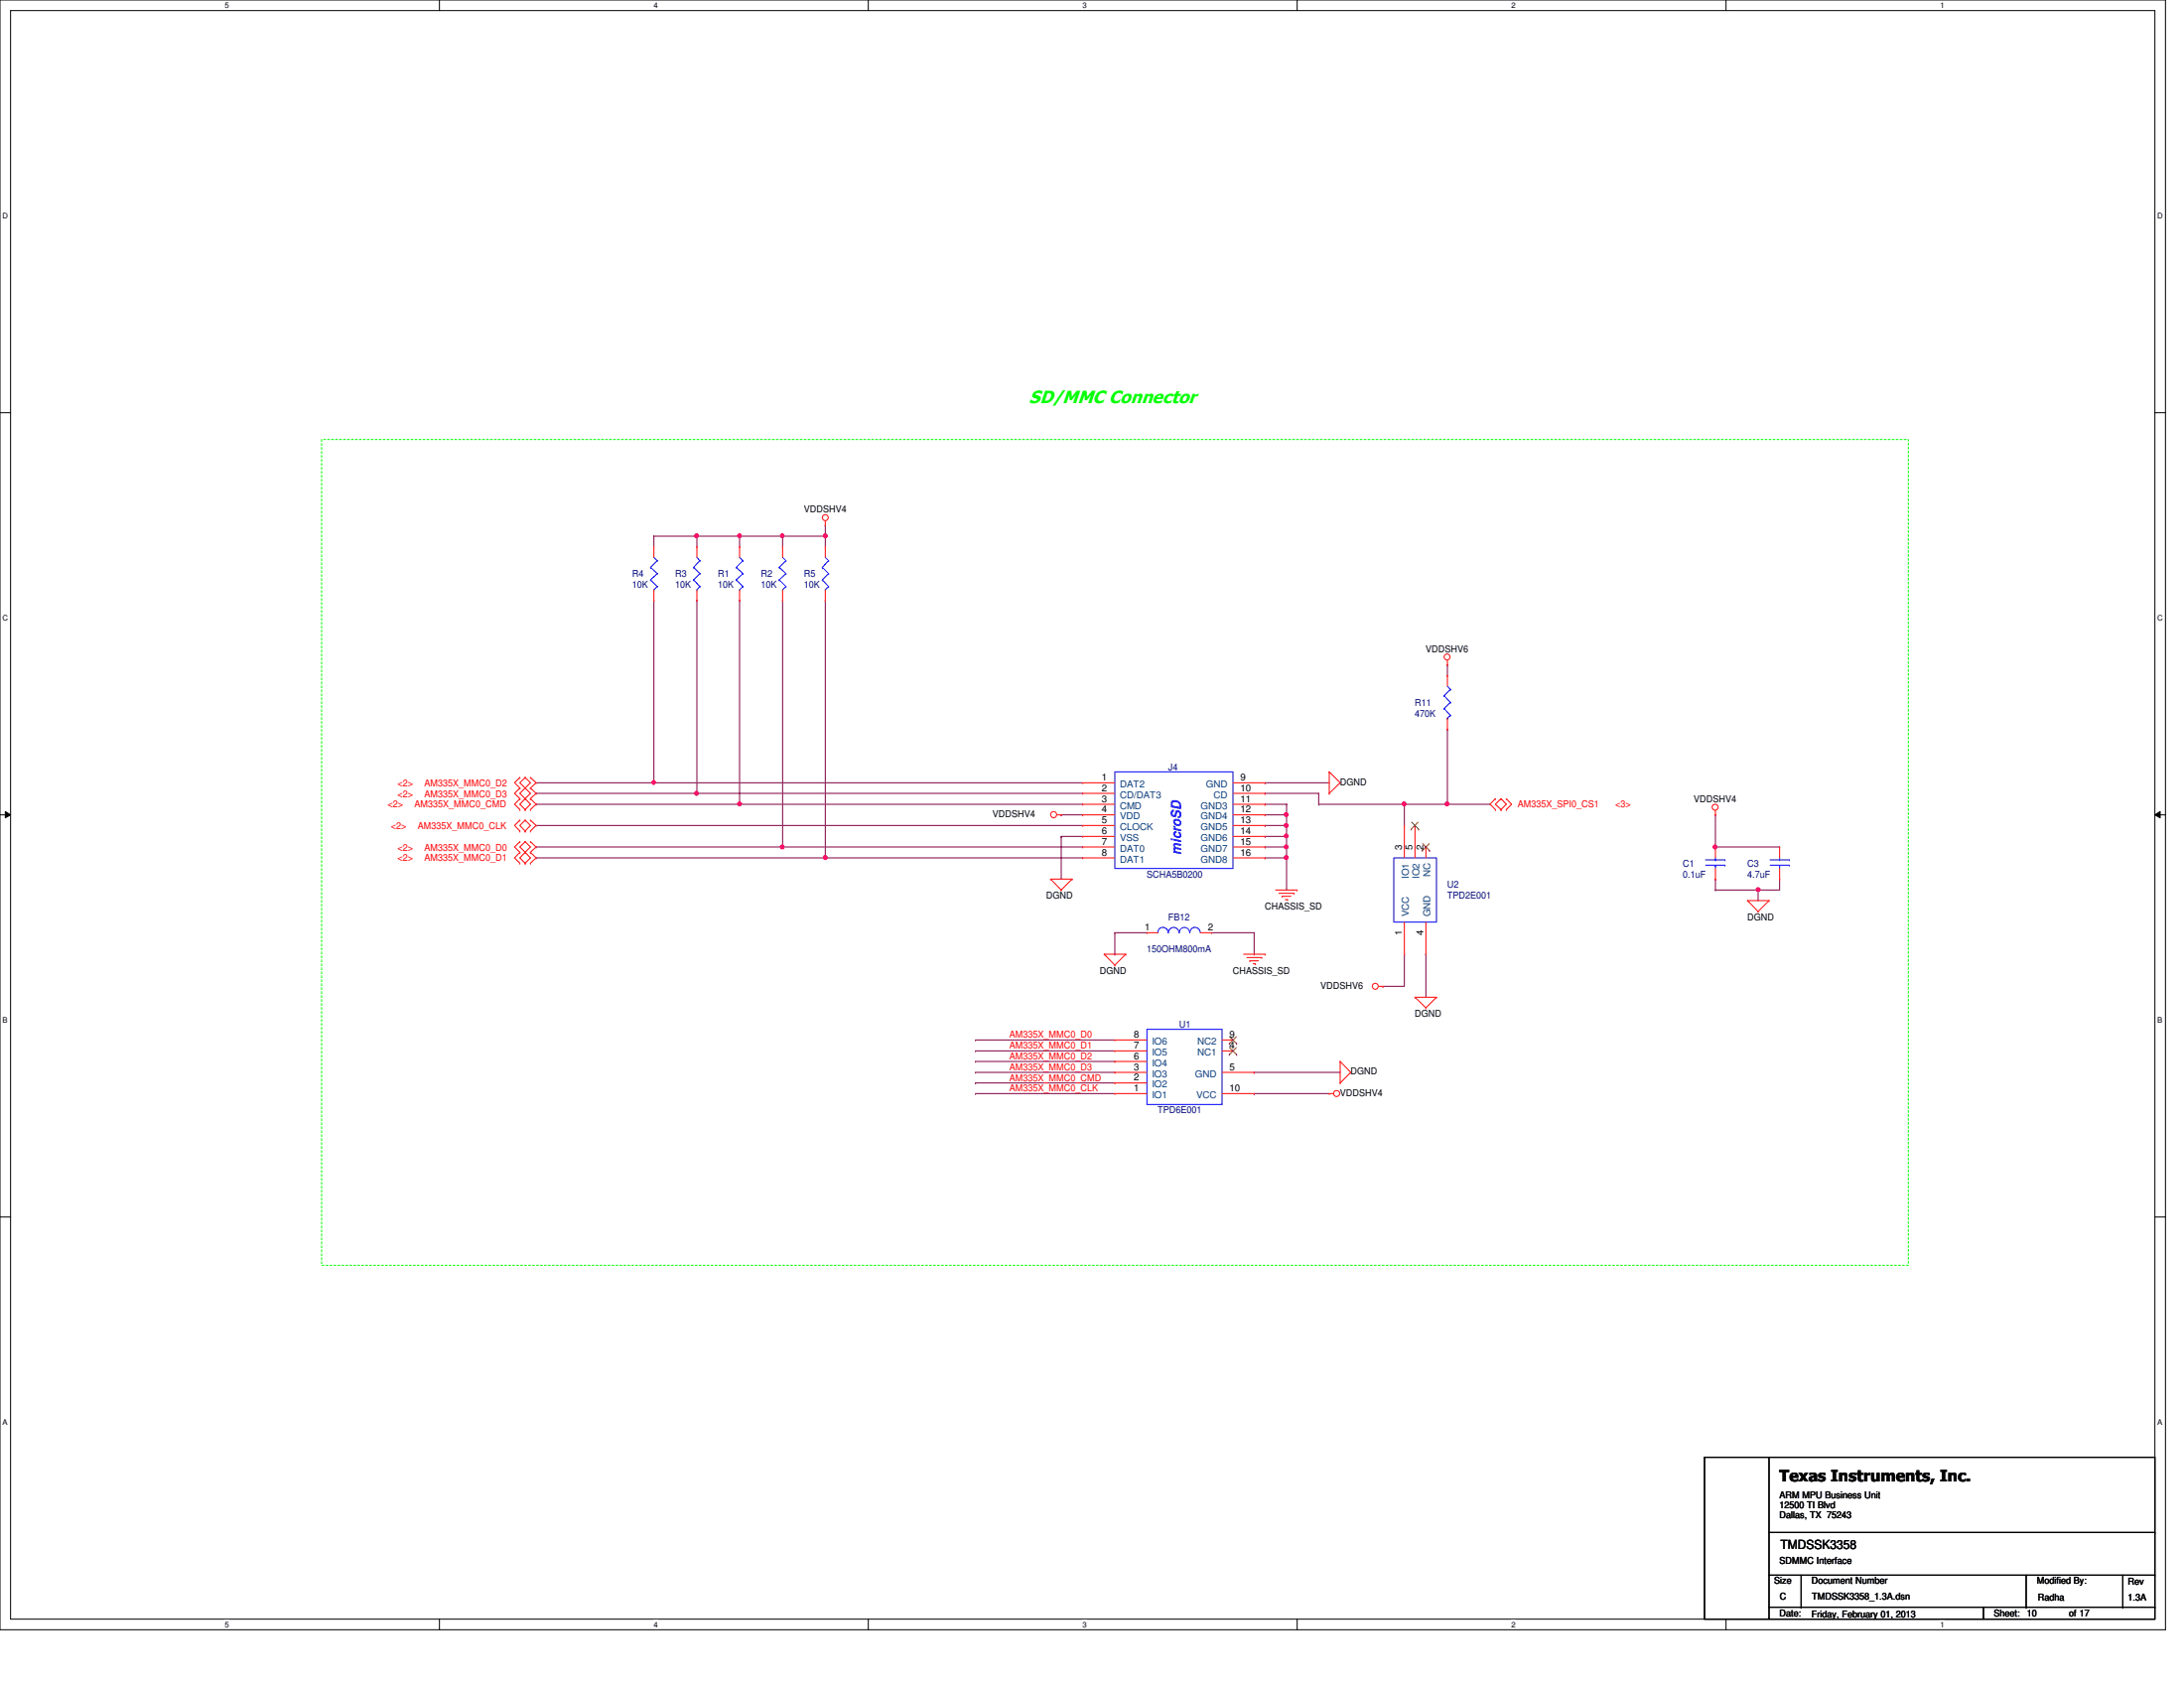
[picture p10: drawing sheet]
<svg xmlns="http://www.w3.org/2000/svg" width="279mm" height="216mm" viewBox="0 0 279 216" stroke-linecap="round" stroke-linejoin="round" font-family="sans-serif">
<path d="M0 0h277v208.4h-277zM1.4 1.4h274.3v205.7h-274.3z" fill="none" stroke="#000" stroke-width=".13"/>
<g fill="#fff">
<path d="M28.8 .1h.5v1.1h-.5z"/>
<path d="M28.8 207.2h.5v1.1h-.5z"/>
</g>
<path d="M56.2 0v1.4M56.2 207.1v1.3" fill="none" stroke="#000" stroke-width=".13"/>
<g fill="#fff">
<path d="M83.7 .1h.5v1.1h-.5z"/>
<path d="M83.7 207.2h.5v1.1h-.5z"/>
</g>
<path d="M111.1 0v1.4M111.1 207.1v1.3" fill="none" stroke="#000" stroke-width=".13"/>
<g fill="#fff">
<path d="M138.5 .1h.6v1.1h-.6z"/>
<path d="M138.5 207.2h.6v1.1h-.6z"/>
</g>
<path d="M165.9 0v1.4M165.9 207.1v1.3" fill="none" stroke="#000" stroke-width=".13"/>
<g fill="#fff">
<path d="M193.4 .1h.5v1.1h-.5z"/>
<path d="M193.4 207.2h.5v1.1h-.5z"/>
</g>
<path d="M220.8 0v1.4M220.8 207.1v1.3" fill="none" stroke="#000" stroke-width=".13"/>
<g fill="#fff">
<path d="M248.2 .1h.6v1.1h-.6z"/>
<path d="M248.2 207.2h.6v1.1h-.6z"/>
<path d="M.3 27.1h.8v1.1h-.8z"/>
<path d="M276 27.1h.7v1.1h-.7z"/>
<path d="M.3 78.5h.8v1.1h-.8z"/>
<path d="M276 78.5h.7v1.1h-.7z"/>
</g>
<path d="M0 52.8h1.4M275.7 52.8h1.3" fill="none" stroke="#000" stroke-width=".13"/>
<g fill="#fff">
<path d="M.3 129.9h.7v1.1h-.7z"/>
<path d="M276 129.9h.6v1.1h-.6z"/>
</g>
<path d="M0 104.2h1.4M.7 103.8l.7 .4-.7 .4zM275.7 104.2l.7-.4v.8zM275.7 104.2h1.3" fill="none" stroke="#000" stroke-width=".13"/>
<path d="M.7 103.8l.7 .4-.7 .4zM275.7 104.2l.7-.4v.8z" fill="#000"/>
<g fill="#fff">
<path d="M.3 181.4h.7v1.1h-.7z"/>
<path d="M276 181.4h.6v1.1h-.6z"/>
</g>
<path d="M0 155.7h1.4M275.7 155.7h1.3" fill="none" stroke="#000" stroke-width=".13"/>
<path d="M41.1 56.2h203v105.6h-203z" fill="none" stroke="#0f0" stroke-width=".13" stroke-dasharray=".3 .3"/>
<path d="M185.2 85h.1M185.2 93.3h.1M185.2 85v1.4M185.2 93.3v9.6M161.8 100.1h.1M161.8 100.1h8.3" fill="none" stroke="#800040" stroke-width=".13"/>
<circle cx="185.1" cy="102.8" r=".26" fill="#f0f"/>
<circle cx="185.1" cy="102.8" r=".26" fill="none" stroke="#f0f" stroke-width=".13"/>
<path d="M161.8 101.5h.1M161.8 101.5h6.9M168.7 101.5h.1M168.7 101.5v1.4M179.7 102.9h.1M179.7 102.9h10.9M185.2 102.9h.1" fill="none" stroke="#800040" stroke-width=".13"/>
<path d="M179.5 102.6h.1l.2 .1v.3l-.2 .1-.1-.1z" fill-rule="evenodd" fill="#f0f"/>
<path d="M179.5 102.6h.1l.2 .1v.3l-.2 .1-.1-.1z" fill="none" stroke="#f0f" stroke-width=".13"/>
<path d="M94.6 68.6h.1M94.6 68.6h5.5M100.1 68.6h.1M100.1 68.6v1.3M105.6 68.6h.1M105.6 68.6v1.3" fill="none" stroke="#800040" stroke-width=".13"/>
<circle cx="94.6" cy="68.5" r=".26" fill="#f0f"/>
<circle cx="94.6" cy="68.5" r=".26" fill="none" stroke="#f0f" stroke-width=".13"/>
<path d="M94.6 68.6h.1M94.6 68.6v1.3M100.1 68.6h.1M100.1 68.6h5.5" fill="none" stroke="#800040" stroke-width=".13"/>
<circle cx="100.1" cy="68.5" r=".26" fill="#f0f"/>
<circle cx="100.1" cy="68.5" r=".26" fill="none" stroke="#f0f" stroke-width=".13"/>
<path d="M105.6 67.2h.1M105.6 67.2v1.4" fill="none" stroke="#800040" stroke-width=".13"/>
<circle cx="105.6" cy="68.5" r=".26" fill="#f0f"/>
<circle cx="105.6" cy="68.5" r=".26" fill="none" stroke="#f0f" stroke-width=".13"/>
<path d="M100.1 76.8h.1M100.1 76.8v31.5M105.6 76.8h.1M105.6 76.8v32.9" fill="none" stroke="#800040" stroke-width=".13"/>
<circle cx="100.1" cy="108.3" r=".26" fill="#f0f"/>
<circle cx="100.1" cy="108.3" r=".26" fill="none" stroke="#f0f" stroke-width=".13"/>
<path d="M94.6 76.8h.1M94.6 76.8v26.1" fill="none" stroke="#800040" stroke-width=".13"/>
<circle cx="94.6" cy="102.8" r=".26" fill="#f0f"/>
<circle cx="94.6" cy="102.8" r=".26" fill="none" stroke="#f0f" stroke-width=".13"/>
<path d="M89.2 68.6h.1M89.2 68.6h5.4" fill="none" stroke="#800040" stroke-width=".13"/>
<circle cx="89.1" cy="68.5" r=".26" fill="#f0f"/>
<circle cx="89.1" cy="68.5" r=".26" fill="none" stroke="#f0f" stroke-width=".13"/>
<g fill="none" stroke="#800040" stroke-width=".13">
<path d="M83.7 68.6h.1M83.7 76.8h.1M83.7 68.6v1.3M83.7 76.8v23.3M83.7 68.6h5.5M89.2 68.6h.1M89.2 76.8h.1M89.2 68.6v1.3M89.2 76.8v24.7h-20.6M68.6 100.1h.1M68.6 101.5h.1M68.6 102.9h.1"/>
<path d="M68.6 108.3h.1M68.6 109.7h.1M68.6 100.1h69.9M68.6 102.9h26M68.6 108.3h31.5M68.6 109.7h37M83.7 100.1h.1M168.7 102.9h.1M168.7 102.9h11M179.7 102.9h.1M179.7 102.9v2.7M124.8 133h.1"/>
<path d="M124.8 134.4h.1M124.8 135.8h.1M124.8 137.2h.1M124.8 138.5h.1M124.8 139.9h.1M124.8 139.9h17.8M124.8 137.2h17.8M124.8 133h17.8M124.8 134.4h17.8M124.8 135.8h17.8M124.8 138.5h17.8M160.4 139.9h.1"/>
<path d="M160.4 137.2h.1M160.4 139.9h9.7M160.4 137.2h11M176.9 126.2h.1M179.7 122h.1M179.7 122v4.2h-2.8M182.4 122h.1M182.4 122v5.6"/>
</g>
<path d="M83.5 99.9l.1-.1 .2 .1v.4h-.2h-.1z" fill-rule="evenodd" fill="#f0f"/>
<path d="M83.5 99.9l.1-.1 .2 .1v.4h-.2h-.1z" fill="none" stroke="#f0f" stroke-width=".13"/>
<path d="M89.2 101.5h.1M89.2 101.5h49.3" fill="none" stroke="#800040" stroke-width=".13"/>
<circle cx="89.1" cy="101.5" r=".26" fill="#f0f"/>
<circle cx="89.1" cy="101.5" r=".26" fill="none" stroke="#f0f" stroke-width=".13"/>
<path d="M68.6 105.6h.1M68.6 105.6h69.9M105.6 109.7h.1M105.6 109.7h32.9" fill="none" stroke="#800040" stroke-width=".13"/>
<circle cx="105.6" cy="109.7" r=".26" fill="#f0f"/>
<circle cx="105.6" cy="109.7" r=".26" fill="none" stroke="#f0f" stroke-width=".13"/>
<path d="M94.6 102.9h.1M94.6 102.9h43.9M100.1 108.3h.1M100.1 108.3h38.4M164.6 109.7h.1M164.6 109.7v4.1" fill="none" stroke="#800040" stroke-width=".13"/>
<circle cx="164.5" cy="109.7" r=".26" fill="#f0f"/>
<circle cx="164.5" cy="109.7" r=".26" fill="none" stroke="#f0f" stroke-width=".13"/>
<path d="M161.8 102.9h.1M161.8 104.2h.1M161.8 105.6h.1M161.8 102.9h2.8M161.8 104.2h2.8M164.6 102.9h.1M164.6 104.2h.1M164.6 102.9v2.7h-2.8" fill="none" stroke="#800040" stroke-width=".13"/>
<circle cx="164.6" cy="104.2" r=".25" fill="#f0f"/>
<circle cx="164.6" cy="104.2" r=".25" fill="none" stroke="#f0f" stroke-width=".13"/>
<path d="M161.8 107h.1M164.6 105.6h.1M164.6 105.6v1.4h-2.8" fill="none" stroke="#800040" stroke-width=".13"/>
<circle cx="164.5" cy="105.6" r=".26" fill="#f0f"/>
<circle cx="164.5" cy="105.6" r=".26" fill="none" stroke="#f0f" stroke-width=".13"/>
<path d="M161.8 108.3h.1M164.6 107h.1M164.6 107v1.3h-2.8" fill="none" stroke="#800040" stroke-width=".13"/>
<circle cx="164.5" cy="106.9" r=".26" fill="#f0f"/>
<circle cx="164.5" cy="106.9" r=".26" fill="none" stroke="#f0f" stroke-width=".13"/>
<path d="M161.8 109.7h.1M164.6 108.3h.1M164.6 108.3v1.4h-2.8" fill="none" stroke="#800040" stroke-width=".13"/>
<circle cx="164.5" cy="108.3" r=".26" fill="#f0f"/>
<circle cx="164.5" cy="108.3" r=".26" fill="none" stroke="#f0f" stroke-width=".13"/>
<g fill="none" stroke="#800040" stroke-width=".13">
<path d="M135.8 104.2h.1M135.8 107h.1M135.8 104.2h2.7M135.8 107h2.7M135.8 107v5.4M142.6 119.3h.1M142.6 119.3h4.1M142.6 119.3v2.7M155 119.3h5.4M160.4 119.3h.1M160.4 119.3v2.7M219.5 108.3h.1"/>
<path d="M219.5 108.3h8.2M142.6 122h.1M160.4 122h.1"/>
</g>
<circle cx="219.4" cy="108.3" r=".26" fill="#f0f"/>
<circle cx="219.4" cy="108.3" r=".26" fill="none" stroke="#f0f" stroke-width=".13"/>
<path d="M224.9 113.8h.1M224.9 113.8v1.4M224.9 113.8h2.8" fill="none" stroke="#800040" stroke-width=".13"/>
<circle cx="224.9" cy="113.8" r=".26" fill="#f0f"/>
<circle cx="224.9" cy="113.8" r=".26" fill="none" stroke="#f0f" stroke-width=".13"/>
<path d="M219.5 104.2h.1M219.5 112.4h.1M219.5 113.8h.1M219.5 104.2v4.1M219.5 112.4v1.4M219.5 113.8h5.4M227.7 112.4h.1M227.7 112.4v1.4" fill="none" stroke="#800040" stroke-width=".13"/>
<g fill="none" stroke="#f00" stroke-width=".13">
<path d="M83.7 69.9h.1M83.7 76.8h.1M83.7 69.9v1.4M83.7 75.4v1.4M89.2 69.9h.1M89.2 76.8h.1M89.2 69.9v1.4M89.2 75.4v1.4M94.6 69.9h.1M94.6 76.8h.1M94.6 69.9v1.4M94.6 75.4v1.4"/>
<path d="M100.1 69.9h.1M100.1 76.8h.1M100.1 69.9v1.4M100.1 75.4v1.4M105.6 67.2h.1M105.6 69.9h.1M105.6 76.8h.1M105.6 66.6v.6M105.6 69.9v1.4M105.6 75.4v1.4M66.5 99.4h.1M66.5 99.4l-.7 .7 .7 .7"/>
<path d="M67.2 99.4h.1M67.2 99.4l-.7 .7 1.4 1.4-.7 .7M67.2 99.4l.7 .7-1.4 1.4 .7 .7M67.9 99.4h.1M67.9 99.4l.7 .7-.7 .7M170.1 98.7h.1M170.1 98.7v2.8M170.1 98.7l1.3 1.4M185.2 85h.1M185.2 86.4h.1M185.2 93.3h.1M185.2 84.5v.5"/>
<path d="M185.2 86.4v1.4M185.2 91.9v1.4M66.5 104.9h.1M66.5 106.3h.1M66.5 109h.1M66.5 110.4h.1M66.5 107.7h.1M66.5 102.2h.1M66.5 103.5h.1M66.5 100.8h.1M66.5 107.7l-.7 .6 .7 .7M66.5 104.9l-.7 .7 .7 .7"/>
<path d="M66.5 109l-.7 .7 .7 .7M66.5 102.2l-.7 .7 .7 .6M66.5 100.8l-.7 .7 .7 .7M67.2 106.3h.1M67.2 104.9h.1M67.2 110.4h.1M67.2 109h.1M67.2 107.7h.1M67.2 103.5h.1M67.2 102.2h.1M67.2 100.8h.1M67.2 104.9l.7 .7-.7 .7"/>
<path d="M67.2 104.9l-.7 .7 .7 .7M67.2 109l.7 .7-.7 .7M67.2 109l-.7 .7 .7 .7M67.2 107.7l.7 .6-.7 .7M67.2 107.7l-.7 .6 .7 .7M67.2 102.2l.7 .7-.7 .6M67.2 102.2l-.7 .7 .7 .6M67.9 104.9h.1M67.9 106.3h.1M67.9 109h.1M67.9 110.4h.1M67.9 107.7h.1"/>
<path d="M67.9 102.2h.1M67.9 103.5h.1M67.9 100.8h.1M67.9 104.9l.7 .7-.7 .7M67.9 109l.7 .7-.7 .7M67.9 107.7l.7 .6-.7 .7M67.9 102.2l.7 .7-.7 .6M67.9 100.8l.7 .7-.7 .7M134.4 112.4h.1M134.4 112.4h2.8M134.4 112.4l1.4 1.4M135.2 104.2h.6"/>
<path d="M135.8 104.2h.1M135.8 113.8h.1M137.2 112.4h.1M137.2 112.4l-1.4 1.4M138.5 100.1h.1M138.5 101.5h.1M138.5 102.9h.1M138.5 104.2h.1M138.5 105.6h.1M138.5 107h.1M138.5 108.3h.1M138.5 109.7h.1"/>
<path d="M138.5 104.2h4.1M138.5 100.1h4.1M138.5 101.5h4.1M138.5 102.9h4.1M138.5 105.6h4.1M138.5 107h4.1M138.5 108.3h4.1M138.5 109.7h4.1M146.7 119.3h.1M146.7 119.3h1.4M153.6 119.3h1.4M155 119.3h.1"/>
<path d="M157.7 104.2h4.1M157.7 100.1h4.1M157.7 101.5h4.1M157.7 102.9h4.1M157.7 105.6h4.1M157.7 107h4.1M157.7 108.3h4.1M157.7 109.7h4.1M161.8 100.1h.1M161.8 101.5h.1M161.8 102.9h.1M161.8 104.2h.1"/>
<path d="M161.8 105.6h.1M161.8 107h.1M161.8 108.3h.1M161.8 109.7h.1M163.2 113.8h2.7M163.6 114.3h1.9M164 114.6h.1M164 114.6h1.1M164.4 115.1h.3M164.7 115.1h.1M165.5 114.3h.1M165.9 113.8h.1"/>
<path d="M170.1 101.5h.1M171.4 100.1h.1M171.4 100.1l-1.3 1.4M179.7 105.6h.1M179.7 105.6v4.1M179.7 117.9v4.1M181 105.6h.1M181 105.6v4.1M182.4 108.3h.1M182.4 108.3v1.4M182.4 117.9v4.1M191.3 102.2h.1"/>
<path d="M191.3 103.5h.1M191.3 102.2l-.7 .7 .7 .6M192 103.5h.1M192 102.2h.1M192 102.2l-.7 .7 .7 .6M192 102.2l.7 .7-.7 .6M192.7 102.2h.1M192.7 103.5h.1M192.7 102.2l.7 .7-.7 .6M219.5 104.2h.1M219.5 108.3h.1M219.5 112.4h.1"/>
<path d="M219.5 103.7v.5M219.5 108.3v1.4M219.5 111.1v1.3M223.6 115.2h.1M223.6 115.2h2.7M223.6 115.2l1.3 1.4M224.9 116.6h.1M226.3 115.2h.1M226.3 115.2l-1.4 1.4M227.7 108.3h.1M227.7 112.4h.1M227.7 108.3v1.4"/>
<path d="M227.7 111.1v1.3M141.3 122h.1M141.3 122h2.7M141.3 122l1.3 1.4M142.6 123.4h.1M142.6 139.9h.1M142.6 138.5h.1M142.6 137.2h.1M142.6 135.8h.1M142.6 134.4h.1M142.6 133h.1M142.6 139.9h4.1"/>
<path d="M142.6 138.5h4.1M142.6 137.2h4.1M142.6 135.8h4.1M142.6 134.4h4.1M142.6 133h4.1M144 122h.1M144 122l-1.4 1.4M156.3 139.9h4.1M156.3 137.2h4.1M156.3 134.4h1.4M156.3 133h1.4M157.7 134.4h.1"/>
<path d="M157.7 133h.1M159.1 122h2.7M159.5 122.5h1.9M159.9 122.9h.1M159.9 122.9h1.1M160.3 123.3h.3M160.4 137.2h.1M160.4 139.9h.1M160.6 123.3h.1M161.4 122.5h.1M161.8 122h.1M170.1 139.9h.1"/>
<path d="M170.1 139.9h.5M171.4 135.8h.1M171.4 138.5h.1M171.4 135.8v2.7M171.4 135.8l1.4 1.4M172.8 137.2h.1M172.8 137.2l-1.4 1.3M176.4 126.2h.5M176.9 126.2h.1M179.7 122h.1M181 127.6h.1M181 127.6h2.8"/>
<path d="M181 127.6l1.4 1.3M182.4 128.9h.1M182.4 122h.1M183.8 127.6h.1M183.8 127.6l-1.4 1.3"/>
<circle cx="105.6" cy="66.2" r=".38"/>
<circle cx="185.1" cy="84" r=".38"/>
<circle cx="134.8" cy="104.2" r=".39"/>
<circle cx="219.4" cy="103.2" r=".38"/>
<circle cx="171" cy="139.9" r=".39"/>
<circle cx="175.9" cy="126.1" r=".38"/>
</g>
<g fill="none" stroke="#000" stroke-width=".13">
<path d="M218.1 186.4h57.6v20.7h-57.6zM226.3 186.4v20.6M226.3 196h49.4M275.7 196h.1M226.3 207h.1M226.3 201.5h49.4M226.3 205.6h49.4M230.4 205.6h.1M230.4 201.5v4.1M253.7 207h.1M253.7 205.6v1.4M259.2 205.6h.1"/>
<path d="M259.2 201.5v4.1M271.6 205.6h.1M271.6 201.5v4.1M275.7 201.5h.1M275.7 205.6h.1"/>
</g>
<g fill="none" stroke="#00f" stroke-width=".13">
<path d="M83.2 72.6h.1M83.2 74.2h.1M83.2 74.2l.9 .8M83.2 72.6l.9 .8M83.7 75.4h.1M83.7 71.3l.4 .4M84.1 75h.1M84.1 73.4h.1M84.1 71.7h.1M84.1 75l-.4 .4M84.1 71.7l-.9 .9M84.1 73.4l-.9 .8"/>
<path d="M88.7 72.6h.1M88.7 74.2h.1M88.7 74.2l.8 .8M88.7 72.6l.8 .8M89.2 75.4h.1M89.2 71.3l.3 .4M89.5 75h.1M89.5 73.4h.1M89.5 71.7h.1M89.5 75l-.3 .4M89.5 71.7l-.8 .9M89.5 73.4l-.8 .8"/>
<path d="M94.2 72.6h.1M94.2 74.2h.1M94.2 74.2l.8 .8M94.2 72.6l.8 .8M94.6 75.4h.1M94.6 71.3l.4 .4M95 75h.1M95 73.4h.1M95 71.7h.1M95 75l-.4 .4M95 71.7l-.8 .9M95 73.4l-.8 .8"/>
<path d="M99.7 72.6h.1M99.7 74.2h.1M99.7 74.2l.8 .8M99.7 72.6l.8 .8M100.1 75.4h.1M100.1 71.3l.4 .4M100.5 75h.1M100.5 73.4h.1M100.5 71.7h.1M100.5 75l-.4 .4M100.5 71.7l-.8 .9M100.5 73.4l-.8 .8"/>
<path d="M105.2 72.6h.1M105.2 74.2h.1M105.2 74.2l.8 .8M105.2 72.6l.8 .8M105.6 75.4h.1M105.6 71.3l.4 .4M106 75h.1M106 73.4h.1M106 71.7h.1M106 75l-.4 .4M106 71.7l-.8 .9M106 73.4l-.8 .8"/>
<path d="M142.6 98.7h15.1v12.4h-15.1zM184.7 89h.1M184.7 90.6h.1M184.7 90.6l.8 .9M184.7 89l.8 .8M185.2 91.9h.1M185.2 87.8l.3 .4M185.5 91.5h.1M185.5 89.8h.1M185.5 88.2h.1M185.5 91.5l-.3 .4M185.5 88.2l-.8 .8"/>
<path d="M185.5 89.8l-.8 .8M148.1 119.3a.66 .66 0 0 1 .7-.7 .66 .66 0 0 1 .6 .7M149.5 119.3a.68 .68 0 0 1 .7-.7 .68 .68 0 0 1 .6 .7M150.9 119.3a.66 .66 0 0 1 .6-.7 .66 .66 0 0 1 .7 .7M152.2 119.3a.66 .66 0 0 1 .7-.7 .66 .66 0 0 1 .6 .7M178.3 109.7h5.5v8.2h-5.5zM218.2 110.7h2.5M218.2 110h2.5M219.5 110h.1M219.5 110.7h.1M219.5 109.7v.3M219.5 110.7v.4"/>
<path d="M220.7 110.7h.1M220.7 110h.1M226.4 110.7h2.5M226.4 110h2.5M227.7 110h.1M227.7 110.7h.1M227.7 109.7v.3M227.7 110.7v.4M228.9 110.7h.1M228.9 110h.1M146.7 131.7h9.6v9.6h-9.6z"/>
</g>
<g fill="none" stroke="#804000" stroke-width=".13">
<path d="M180.6 106h.1M180.6 105.2l.9 .8M181.4 105.2l-.8 .8M181.5 106h.1M181.9 108.8h.1M182 107.9l.9 .9M182.8 107.9l-.9 .9M182.9 108.8h.1M157.3 134.9h.1M157.3 133.5h.1M157.3 134l.9 .9M157.3 132.6l.9 .9"/>
<path d="M158.2 134l-.9 .9M158.2 132.6l-.9 .9M158.2 134.9h.1M158.2 133.5h.1"/>
</g>
<circle cx="185.1" cy="102.8" r=".26" fill="#f0f"/>
<circle cx="185.1" cy="102.8" r=".26" fill="none" stroke="#f0f" stroke-width=".13"/>
<path d="M179.5 102.6h.1l.2 .1v.3l-.2 .1-.1-.1z" fill-rule="evenodd" fill="#f0f"/>
<path d="M179.5 102.6h.1l.2 .1v.3l-.2 .1-.1-.1z" fill="none" stroke="#f0f" stroke-width=".13"/>
<circle cx="94.6" cy="68.5" r=".26" fill="#f0f"/>
<circle cx="94.6" cy="68.5" r=".26" fill="none" stroke="#f0f" stroke-width=".13"/>
<circle cx="100.1" cy="68.5" r=".26" fill="#f0f"/>
<circle cx="100.1" cy="68.5" r=".26" fill="none" stroke="#f0f" stroke-width=".13"/>
<circle cx="105.6" cy="68.5" r=".26" fill="#f0f"/>
<circle cx="105.6" cy="68.5" r=".26" fill="none" stroke="#f0f" stroke-width=".13"/>
<circle cx="100.1" cy="108.3" r=".26" fill="#f0f"/>
<circle cx="100.1" cy="108.3" r=".26" fill="none" stroke="#f0f" stroke-width=".13"/>
<circle cx="94.6" cy="102.8" r=".26" fill="#f0f"/>
<circle cx="94.6" cy="102.8" r=".26" fill="none" stroke="#f0f" stroke-width=".13"/>
<circle cx="89.1" cy="68.5" r=".26" fill="#f0f"/>
<circle cx="89.1" cy="68.5" r=".26" fill="none" stroke="#f0f" stroke-width=".13"/>
<path d="M83.5 99.9l.1-.1 .2 .1v.4h-.2h-.1z" fill-rule="evenodd" fill="#f0f"/>
<path d="M83.5 99.9l.1-.1 .2 .1v.4h-.2h-.1z" fill="none" stroke="#f0f" stroke-width=".13"/>
<circle cx="89.1" cy="101.5" r=".26" fill="#f0f"/>
<circle cx="89.1" cy="101.5" r=".26" fill="none" stroke="#f0f" stroke-width=".13"/>
<circle cx="105.6" cy="109.7" r=".26" fill="#f0f"/>
<circle cx="105.6" cy="109.7" r=".26" fill="none" stroke="#f0f" stroke-width=".13"/>
<circle cx="164.5" cy="109.7" r=".26" fill="#f0f"/>
<circle cx="164.5" cy="109.7" r=".26" fill="none" stroke="#f0f" stroke-width=".13"/>
<circle cx="164.6" cy="104.2" r=".25" fill="#f0f"/>
<circle cx="164.6" cy="104.2" r=".25" fill="none" stroke="#f0f" stroke-width=".13"/>
<circle cx="164.5" cy="105.6" r=".26" fill="#f0f"/>
<circle cx="164.5" cy="105.6" r=".26" fill="none" stroke="#f0f" stroke-width=".13"/>
<circle cx="164.5" cy="106.9" r=".26" fill="#f0f"/>
<circle cx="164.5" cy="106.9" r=".26" fill="none" stroke="#f0f" stroke-width=".13"/>
<circle cx="164.5" cy="108.3" r=".26" fill="#f0f"/>
<circle cx="164.5" cy="108.3" r=".26" fill="none" stroke="#f0f" stroke-width=".13"/>
<circle cx="219.4" cy="108.3" r=".26" fill="#f0f"/>
<circle cx="219.4" cy="108.3" r=".26" fill="none" stroke="#f0f" stroke-width=".13"/>
<circle cx="224.9" cy="113.8" r=".26" fill="#f0f"/>
<circle cx="224.9" cy="113.8" r=".26" fill="none" stroke="#f0f" stroke-width=".13"/>
<text font-size="2.3" fill="#0f0" x="131.7" y="51.5">SD/MMC Connector</text>
<text font-size="2" x="227.7" y="189.5">Texas Instruments, Inc.</text>
<text font-size="1.8" fill="#00f" x="151.1" y="109.3" transform="rotate(-90 151.1 109.3)">microSD</text>
<text font-size="1.6" x="227.8" y="198.1">TMDSSK3358</text>
<g font-size="1.2">
<text x="102.9" y="65.6">VDDSHV4</text>
<text x="182.4" y="83.4">VDDSHV6</text>
<text x="141" y="99.8">1</text>
<text x="141" y="101.2">2</text>
<text x="158.7" y="99.8">9</text>
<text x="158.7" y="101.2">10</text>
<text x="171.4" y="100.4">DGND</text>
<text x="127" y="104.6">VDDSHV4</text>
<text x="141" y="102.6">3</text>
<text x="141" y="103.9">4</text>
<text x="141" y="105.3">5</text>
<text x="141" y="106.7">6</text>
<text x="158.7" y="102.6">11</text>
<text x="158.7" y="103.9">12</text>
<text x="158.7" y="105.3">13</text>
<text x="158.7" y="106.7">14</text>
<text x="216.7" y="102.6">VDDSHV4</text>
<text x="141" y="108">7</text>
<text x="141" y="109.4">8</text>
<text x="158.7" y="108">15</text>
<text x="158.7" y="109.4">16</text>
<text x="179.4" y="108.8" transform="rotate(-90 179.4 108.8)">3</text>
<text x="180.7" y="108.8" transform="rotate(-90 180.7 108.8)">5</text>
<text x="182.1" y="108.8" transform="rotate(-90 182.1 108.8)">2</text>
<text x="133.9" y="115">DGND</text>
<text x="146.5" y="119">1</text>
<text x="154.6" y="119">2</text>
<text x="161.8" y="116.3">CHASSIS_SD</text>
<text x="179.4" y="119.6" transform="rotate(-90 179.4 119.6)">1</text>
<text x="182.1" y="119.6" transform="rotate(-90 182.1 119.6)">4</text>
<text x="223.6" y="117.7">DGND</text>
<text x="140.7" y="124.6">DGND</text>
<text x="157.7" y="124.6">CHASSIS_SD</text>
<text x="169" y="126.5">VDDSHV6</text>
<text x="181" y="130">DGND</text>
<text x="145.1" y="136.9">3</text>
<text x="145.1" y="135.5">6</text>
<text x="145.1" y="134.1">7</text>
<text x="145.1" y="132.7">8</text>
<text x="157.3" y="134.1">4</text>
<text x="157.3" y="132.7">9</text>
<text x="157.3" y="136.9">5</text>
<text x="172.8" y="137.5">DGND</text>
<text x="145.1" y="139.6">1</text>
<text x="145.1" y="138.2">2</text>
<text x="157.3" y="139.6">10</text>
<text x="171.4" y="140.2">VDDSHV4</text>
<text x="227.7" y="191.6">ARM MPU Business Unit</text>
<text x="227.7" y="192.9">12500 TI Blvd</text>
<text x="227.7" y="194.2">Dallas, TX 75243</text>
<text x="227" y="202.6">Size</text>
<text x="227.7" y="200">SDMMC Interface</text>
<text x="231.8" y="202.6">Document Number</text>
<text x="260.6" y="202.6">Modified By:</text>
<text x="272.2" y="202.7">Rev</text>
<text x="227.7" y="206.7">Date:</text>
<text x="227.7" y="204.6">C</text>
<text x="231.8" y="206.9">Friday, February 01, 2013</text>
<text x="231.8" y="204.6">TMDSSK3358_1.3A.dsn</text>
<text x="255.1" y="206.7">Sheet:</text>
<text x="259.3" y="206.7">10</text>
<text x="260.7" y="204.7">Radha</text>
<text x="264.7" y="206.7">of 17</text>
<text x="272.2" y="204.7">1.3A</text>
</g>
<g font-size="1.2" fill="#000080">
<text x="80.9" y="73.8">R4</text>
<text x="80.9" y="75.2">10K</text>
<text x="86.4" y="73.8">R3</text>
<text x="86.4" y="75.2">10K</text>
<text x="91.9" y="73.8">R1</text>
<text x="91.9" y="75.2">10K</text>
<text x="97.4" y="73.8">R2</text>
<text x="97.4" y="75.2">10K</text>
<text x="102.9" y="73.8">R5</text>
<text x="102.9" y="75.2">10K</text>
<text x="181" y="90.3">R11</text>
<text x="181" y="91.7">470K</text>
<text x="149.5" y="98.5">J4</text>
<text x="146.7" y="112.2">SCHA5B0200</text>
<text x="185.2" y="113.6">U2</text>
<text x="215.3" y="110.9">C1</text>
<text x="215.3" y="112.2">0.1uF</text>
<text x="223.6" y="110.9">C3</text>
<text x="223.6" y="112.2">4.7uF</text>
<text x="149.5" y="117.7">FB12</text>
<text x="185.2" y="115">TPD2E001</text>
<text x="146.7" y="121.8">150OHM800mA</text>
<text x="150.9" y="131.4">U1</text>
<text x="148.1" y="142.4">TPD6E001</text>
</g>
<g font-size="1.2" fill="#f00">
<text x="50.9" y="101.9">&lt;2&gt;</text>
<text x="50.9" y="100.6">&lt;2&gt;</text>
<text x="54.3" y="101.9">AM335X_MMC0_D3</text>
<text x="54.3" y="100.6">AM335X_MMC0_D2</text>
<text x="49.6" y="103.3">&lt;2&gt;</text>
<text x="50" y="106">&lt;2&gt;</text>
<text x="53" y="103.3">AM335X_MMC0_CMD</text>
<text x="53.5" y="106">AM335X_MMC0_CLK</text>
<text x="194.2" y="103.3">AM335X_SPI0_CS1</text>
<text x="206.7" y="103.3">&lt;3&gt;</text>
<text x="50.9" y="110.2">&lt;2&gt;</text>
<text x="50.9" y="108.8">&lt;2&gt;</text>
<text x="54.3" y="110.2">AM335X_MMC0_D1</text>
<text x="54.3" y="108.8">AM335X_MMC0_D0</text>
<text x="129.2" y="132.8">AM335X_MMC0_D0</text>
<text x="129.2" y="134.2">AM335X_MMC0_D1</text>
<text x="129.2" y="135.5">AM335X_MMC0_D2</text>
<text x="129.2" y="136.9">AM335X_MMC0_D3</text>
<text x="129.2" y="138.3">AM335X_MMC0_CMD</text>
<text x="129.2" y="139.6">AM335X_MMC0_CLK</text>
</g>
<g font-size="1.2" fill="#004080">
<text x="143.3" y="100.7">DAT2</text>
<text x="154.3" y="100.7">GND</text>
<text x="143.3" y="102.1">CD/DAT3</text>
<text x="143.3" y="103.5">CMD</text>
<text x="143.3" y="104.8">VDD</text>
<text x="143.3" y="106.2">CLOCK</text>
<text x="143.3" y="107.6">VSS</text>
<text x="153.6" y="103.5">GND3</text>
<text x="153.6" y="104.8">GND4</text>
<text x="153.6" y="106.2">GND5</text>
<text x="153.6" y="107.6">GND6</text>
<text x="155.3" y="102.1">CD</text>
<text x="143.3" y="108.9">DAT0</text>
<text x="143.3" y="110.3">DAT1</text>
<text x="153.6" y="108.9">GND7</text>
<text x="153.6" y="110.3">GND8</text>
<text x="180.3" y="112.4" transform="rotate(-90 180.3 112.4)">IO1</text>
<text x="181.6" y="112.4" transform="rotate(-90 181.6 112.4)">IO2</text>
<text x="183" y="112.2" transform="rotate(-90 183 112.2)">NC</text>
<text x="180.3" y="117.3" transform="rotate(-90 180.3 117.3)">VCC</text>
<text x="183" y="117.3" transform="rotate(-90 183 117.3)">GND</text>
<text x="147.4" y="137.8">IO3</text>
<text x="147.4" y="136.4">IO4</text>
<text x="147.4" y="135">IO5</text>
<text x="147.4" y="133.6">IO6</text>
<text x="152.9" y="137.8">GND</text>
<text x="153.2" y="135">NC1</text>
<text x="153.2" y="133.6">NC2</text>
<text x="147.4" y="140.5">IO1</text>
<text x="147.4" y="139.1">IO2</text>
<text x="153.1" y="140.5">VCC</text>
</g>
<g font-size="1">
<text x="28.8" y="1">5</text>
<text x="83.7" y="1">4</text>
<text x="138.5" y="1">3</text>
<text x="193.4" y="1">2</text>
<text x="248.2" y="1">1</text>
<text x=".3" y="27.9">D</text>
<text x="276" y="27.9">D</text>
<text x=".3" y="79.4">C</text>
<text x="276" y="79.4">C</text>
<text x=".3" y="130.8">B</text>
<text x="276" y="130.8">B</text>
<text x=".3" y="182.2">A</text>
<text x="276" y="182.2">A</text>
<text x="28.8" y="208.1">5</text>
<text x="83.7" y="208.1">4</text>
<text x="138.5" y="208.1">3</text>
<text x="193.4" y="208.1">2</text>
<text x="248.2" y="208.1">1</text>
</g>
</svg>
